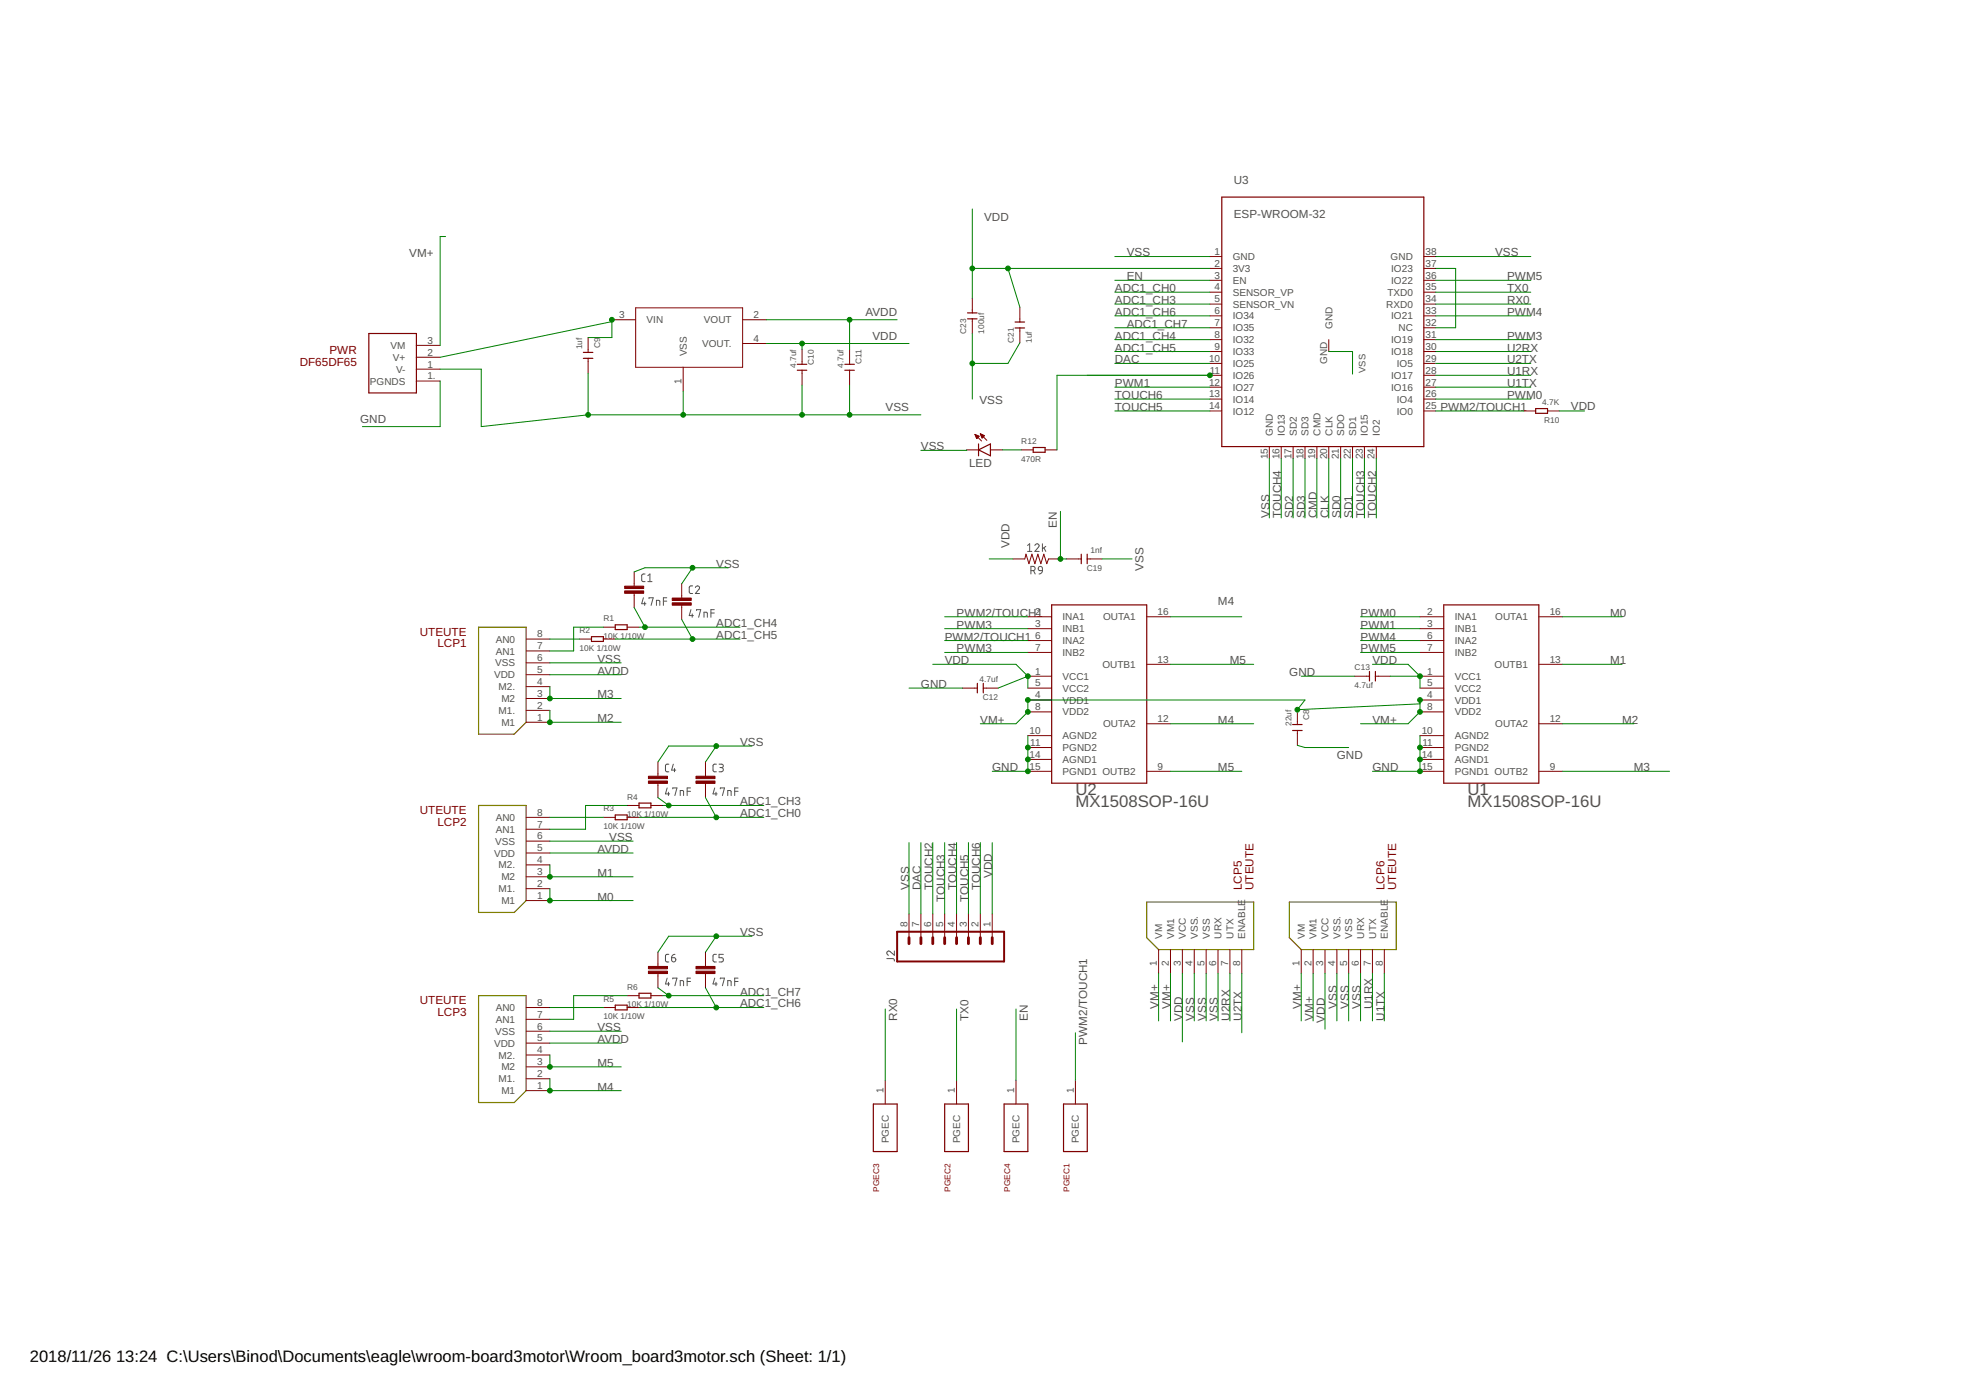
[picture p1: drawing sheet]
<svg xmlns="http://www.w3.org/2000/svg" width="420mm" height="297mm" viewBox="0 0 420 297" stroke-linecap="round" stroke-linejoin="round" font-family="sans-serif">
<path d="M102.3 134h10.1v20.3l-2.5 2.6h-7.6zM102.3 172.1h10.1v20.3l-2.5 2.6h-7.6zM245.1 192.8h22.8v10.1h-20.3l-2.5-2.5zM275.5 192.8h22.9v10.1h-20.3l-2.6-2.5zM102.3 212.8h10.1v20.3l-2.5 2.5h-7.6z" fill="none" stroke="#808000" stroke-width=".25"/>
<g fill="none" stroke="#505050" stroke-width=".21">
<path d="M219.6 116.6l.4-.4v1.6M219.6 117.8h.9M221.2 116.6a.44 .44 0 0 1 .6-.4 .44 .44 0 0 1 .1 .7l-.7 .9h.9M222.8 116.2v1.6M223.1 117.1l.4 .7M223.5 116.8l-.7 .5M137.5 127.7l-.4 1.3h.9M137.8 128.7v.7M137.9 122.7h-.5l-.3 .3 .1 1.1 .2 .2h.5M138.5 124.3h.8M138.5 123l.4-.3v1.6M138.7 127.9v-.2h.9l-.5 1.7"/>
<path d="M140.3 129.4v-1.1l.7 .1v1M141.8 128.5h.7M142.5 127.7h-.7v1.7M147.7 130.3l-.4 1.3h.9M147.9 131.2v.7M148 125.2h-.5l-.2 .4v1l.2 .2h.5M148.6 125.6a.44 .44 0 0 1 .6-.4 .44 .44 0 0 1 .2 .7l-.8 .9h.9M148.9 130.5v-.2h.9l-.5 1.6M150.5 131.9v-1.1l.7 .2v.9M151.9 131h.8M152.7 130.3h-.8v1.6M220.3 121.9h.5a.46 .46 0 0 0 .4-.4 .46 .46 0 0 0-.4-.5h-.5v1.7"/>
<path d="M220.9 121.9l.3 .8M222 121.2l.3-.2 .4 .2 .1 .7-.8-.1-.1-.3zM222.8 121.9l-.1 .5-.6 .3M142.6 168.4l-.4 1.3h.9M142.9 169.3v.7M142.9 163.3h-.5l-.2 .4v1l.2 .2h.5M143.8 168.6v-.2h.9l-.5 1.6M143.9 163.3l-.4 1.3h.9M144.1 164.2v.7M145.4 170v-1.1l.7 .2v.9M146.9 169.1h.7M147.6 168.4h-.7v1.6"/>
<path d="M152.7 168.4l-.3 1.3h.9M153 169.3v.7M153.1 163.3h-.5l-.2 .4v1l.2 .2h.5M153.7 163.3h.5a.36 .36 0 0 1 .4 .4 .36 .36 0 0 1-.4 .3h-.3M153.9 168.6v-.2h.9l-.4 1.6M154.1 164a.46 .46 0 0 1 .5 .5 .46 .46 0 0 1-.5 .4h-.4M155.5 170v-1.1l.7 .2 .1 .9M157 169.1h.7M157.7 168.4h-.7v1.6M142.6 209l-.4 1.3h.9M142.9 209.9v.8M142.9 203.9l-.5 .1-.2 .3v1l.2 .2 .5 .1"/>
<path d="M143.5 204.7h.6a.45 .45 0 0 1 .3 .5 .45 .45 0 0 1-.4 .4 .45 .45 0 0 1-.5-.5zM143.8 209.2v-.2h.9l-.5 1.7M144.3 203.9l-.6 .3-.2 .5M145.4 210.7v-1.2l.7 .2v1M146.9 209.7h.7M147.6 209h-.7v1.7M152.7 209l-.3 1.3h.9M153 209.9v.8M153.1 203.9l-.5 .1-.2 .3v1l.2 .2 .5 .1M153.9 209.2v-.2h.9l-.4 1.7M154.6 203.9h-.9v.8h.5a.46 .46 0 0 1 .4 .4 .46 .46 0 0 1-.4 .5h-.5M155.5 210.7v-1.2l.7 .2 .1 1"/>
<path d="M157 209.7h.7M157.7 209h-.7v1.7M189.5 204.9h1.4l.2 .5M191.1 203.2v.9l-.9-.7a.44 .44 0 0 0-.7 .1 .44 .44 0 0 0 .4 .6"/>
</g>
<g fill="none" stroke="#800000" stroke-width=".21">
<path d="M258.6 54.8h2.5M258.6 57.4h2.5M258.6 59.9h2.5M304.3 54.8h2.5M304.3 57.4h2.5M304.3 59.9h2.5M89 78.9h5.1M89 76.3h5.1M89 73.8h5.1M125.7 72.1v3.2M125.7 76.6v3.2M130.8 68.3h5"/>
<path d="M135.8 65.8h22.9v12.7h-22.9zM146 78.5v5.1M158.7 68.3h5.1M158.7 73.4h5.1M171.4 74.7v3.2M171.4 79.1v3.2M181.6 74.7v3.2M181.6 79.1v3.2M207.8 63.7v3.2M207.8 68.1v3.2M218 65.6v3.2M218 70.1v3.2"/>
<path d="M258.6 62.4h2.5M258.6 65h2.5M258.6 67.5h2.5M258.6 70h2.5M258.6 72.6h2.5M258.6 75.1h2.5M258.6 77.7h2.5M284 72.6v2.5M304.3 62.4h2.5M304.3 65h2.5M304.3 67.5h2.5M304.3 70h2.5"/>
<path d="M304.3 72.6h2.5M304.3 75.1h2.5M304.3 77.7h2.5M89 81.4h5.1M206.6 96.1h2.5M208.4 92.8l1.4 1.4M208.4 92.8l.9 .4-.6 .5zM208.4 92.9h.2M208.4 93h.4M208.5 93.2h.6M208.6 93.3h.6M208.6 93.4h.5"/>
<path d="M208.7 93.5h.3M208.7 93.6h.1M209.5 92.7l1.4 1.4M209.5 92.7l.9 .4-.5 .5zM209.5 92.8h.2M209.6 92.9h.4M209.7 93h.6M209.7 93.2h.6M209.8 93.3h.4M209.8 93.4h.3M209.8 93.5h.2M211.7 96.1h2.5"/>
<path d="M218.3 96.1h2.5M223.4 96.1h2.5M258.6 80.2h2.5M258.6 82.7h2.5M258.6 85.3h2.5M258.6 87.8h2.5M271.3 95.4v2.6M273.8 95.4v2.6M276.4 95.4v2.6M278.9 95.4v2.6M281.4 95.4v2.6M284 95.4v2.6"/>
<path d="M286.5 95.4v2.6M289.1 95.4v2.6M291.6 95.4v2.6M294.1 95.4v2.6M304.3 80.2h2.5M304.3 82.7h2.5M304.3 85.3h2.5M304.3 87.8h2.5M325.6 87.8h2.6M330.7 87.8h2.6M216.5 119.4h2.5l.3-1 .6 2.1 .6-2.1 .7 2.1 .6-2.1 .6 2.1 .7-2.1 .6 2.1 .4-1.1h2.5M227.9 119.4h3.2"/>
<path d="M232.3 119.4h3.2M112.4 136.6h5.1M112.4 139.1h5.1M123.9 136.6h2.5M128.9 134h2.6M128.9 136.6h2.6M134 134h2.6M135.5 122.2v3.1M135.5 126.8v3M145.7 124.8v3M145.7 129.3v3.1M219.7 131.8h5"/>
<path d="M219.7 134.3h5M219.7 136.9h5M219.7 139.4h5M245.1 131.8h5M303.5 131.8h5M303.5 134.3h5M303.5 136.9h5M303.5 139.4h5M328.9 131.8h5M112.4 154.3h5.1M112.4 151.8h5.1M112.4 149.3h5.1"/>
<path d="M112.4 146.7h5.1M112.4 144.2h5.1M112.4 141.6h5.1M205.7 147h3.2M210.1 147h3.2M219.7 144.5h5M219.7 149.6h5M219.7 147h5M219.7 152.1h5M219.7 159.7h5M219.7 157.2h5M245.1 142h5"/>
<path d="M245.1 154.7h5M277.3 151.7v3.1M277.3 156.1v3.2M289.5 144.5h3.2M293.9 144.5h3.2M303.5 144.5h5M303.5 149.6h5M303.5 147h5M303.5 152.1h5M303.5 159.7h5M303.5 157.2h5M328.9 142h5"/>
<path d="M328.9 154.7h5M112.4 174.7h5.1M112.4 179.7h5.1M112.4 177.2h5.1M128.9 174.7h2.6M134 172.1h2.6M134 174.7h2.6M139.1 172.1h2.5M140.6 162.8v3.1M140.6 167.4v3.1M150.8 162.8v3.1M150.8 167.4v3.1"/>
<path d="M219.7 164.8h5M219.7 162.3h5M245.1 164.8h5M303.5 164.8h5M303.5 162.3h5M328.9 164.8h5M112.4 192.4h5.1M112.4 189.9h5.1M112.4 187.4h5.1M112.4 184.8h5.1M112.4 182.3h5.1M194.3 195.3v5.1"/>
<path d="M196.8 195.3v5.1M199.3 195.3v5.1M201.9 195.3v5.1M204.4 195.3v5.1M207 195.3v5.1M209.5 195.3v5.1M212 195.3v5.1M112.4 215.3h5.1M112.4 217.8h5.1M128.9 215.3h2.6M134 212.8h2.6M134 215.3h2.6"/>
<path d="M139.1 212.8h2.5M140.6 203.5v3M140.6 208v3.1M150.8 203.5v3M150.8 208v3.1M247.6 202.9v5.1M250.1 202.9v5.1M252.7 202.9v5.1M255.2 202.9v5.1M257.8 202.9v5.1M260.3 202.9v5.1M262.8 202.9v5.1"/>
<path d="M265.4 202.9v5.1M278.1 202.9v5.1M280.6 202.9v5.1M283.2 202.9v5.1M285.7 202.9v5.1M288.2 202.9v5.1M290.8 202.9v5.1M293.3 202.9v5.1M295.8 202.9v5.1M112.4 233.1h5.1M112.4 230.5h5.1M112.4 228h5.1"/>
<path d="M112.4 225.4h5.1M112.4 222.9h5.1M112.4 220.4h5.1M189.2 230.9v5M204.4 230.9v5M217.1 230.9v5M229.8 230.9v5"/>
</g>
<g fill="none" stroke="#800000" stroke-width=".25">
<path d="M261.1 42.1h43.2v53.3h-43.2zM78.8 71.3h10.2v12.7h-10.2zM124.7 75.3h2M124.7 76.6h2M170.4 77.9h2M170.4 79.1h2M180.6 77.9h2M180.6 79.1h2M206.8 68.1h2M206.8 66.9h2M216.9 70.1h2.1M216.9 68.8h2.1"/>
<path d="M209.1 96.1l2.6-1.2v2.5zM209.1 94.9v2.5M220.8 95.6h2.6v1h-2.6zM328.2 87.3h2.5v1h-2.5zM231.1 118.4v2.1M232.3 118.4v2.1M126.4 136.1h2.5v1h-2.5zM131.5 133.5h2.5v1h-2.5zM224.7 129.3h20.4v38.1h-20.4zM308.5 129.3h20.4v38.1h-20.4zM208.9 146v2.1M210.1 146v2.1"/>
<path d="M276.2 154.8h2.1M276.2 156.1h2.1M292.7 143.5v2M293.9 143.5v2M131.5 174.2h2.5v1h-2.5zM136.6 171.6h2.5v1h-2.5zM131.5 214.8h2.5v1h-2.5zM136.6 212.3h2.5v1h-2.5zM186.6 235.9h5.1v10.2h-5.1zM201.9 235.9h5.1v10.2h-5.1zM214.6 235.9h5.1v10.2h-5.1zM227.3 235.9h5.1v10.2h-5.1z"/>
</g>
<g fill="#800000" stroke="#800000" stroke-width=".21">
<path d="M143.7 128.8h4v.5h-4z"/>
<path d="M143.7 127.8h4v.5h-4z"/>
<path d="M133.5 126.3h4.1v.5h-4.1z"/>
<path d="M133.5 125.3h4.1v.5h-4.1z"/>
<path d="M148.7 166.9h4.1v.5h-4.1z"/>
<path d="M148.7 165.9h4.1v.5h-4.1z"/>
<path d="M138.6 166.9h4v.5h-4z"/>
<path d="M138.6 165.9h4v.5h-4z"/>
<path d="M148.7 207.5h4.1v.5h-4.1z"/>
<path d="M148.7 206.5h4.1v.5h-4.1z"/>
<path d="M138.6 207.5h4v.5h-4z"/>
<path d="M138.6 206.5h4v.5h-4z"/>
</g>
<path d="M191.7 199.1h22.9v6.4h-22.9z" fill="none" stroke="#800000" stroke-width=".42"/>
<path d="M194.3 200.4v1.3M196.8 200.4v1.3M199.3 200.4v1.3M201.9 200.4v1.3M204.4 200.4v1.3M207 200.4v1.3M209.5 200.4v1.3M212 200.4v1.3" fill="none" stroke="#800000" stroke-width=".61"/>
<g fill="none" stroke="#008000" stroke-width=".21">
<path d="M95.2 50.5h-1.1v23.3M207.8 44.7v19M207.8 57.4h50.8M215.4 57.4l2.6 8.2M238.3 54.8h20.3M238.3 59.9h20.3M306.8 57.4h4.3v12.6h-4.3M306.8 54.8h20.4M306.8 59.9h20.4M94.1 78.9h8.7v12.3l22.9-2.6M125.7 79.8v8.8M130.8 68.7l-36.7 7.6"/>
<path d="M130.8 68.3v3.8h-5.1M163.8 73.4h30.5M163.8 68.3h27.9M171.4 73.4v1.3M181.6 68.3v6.4M207.8 71.3v14M218 73.3l-2.6 4.4h-7.6M238.3 77.7h20.3M238.3 75.1h20.3M238.3 67.5h20.3M238.3 72.6h20.3M238.3 70h20.3"/>
<path d="M238.3 65h20.3M238.3 62.4h20.3M284 75.1h5.1v4.8M306.8 77.7h20.4M306.8 75.1h20.4M306.8 67.5h20.4M306.8 72.6h20.4M306.8 65h20.4M306.8 62.4h20.4M94.1 81.4v9.8h-16.7M125.7 88.6h71.1M146 83.6v5"/>
<path d="M171.4 82.3v6.3M181.6 82.3v6.3M206.6 96.1l-9.8 .1M214.2 96.1h4.1M238.3 87.8h20.3M238.3 82.7h20.3M238.3 85.3h20.3M258.6 80.2h-32.7v15.9M271.3 98v12.7M273.8 98v12.7M276.4 98v12.7M278.9 98v12.7"/>
<path d="M281.4 98v12.7M284 98v12.7M286.5 98v12.7M289.1 98v12.7M291.6 98v12.7M294.1 98v12.7M306.8 87.8h18.8M306.8 82.7h20.4M306.8 80.2h20.4M306.8 85.3h20.4M333.3 87.8h5.3M211.4 119.4h5.1"/>
<path d="M226.6 109.3v10.1h1.3M235.5 119.4h6.4M117.5 136.6h6.4M128.9 134h-6.3v5.1h-5.1M131.5 136.6h26.7M135.5 129.8l2.3 4.2M136.6 134h21.6M145.7 132.4l2.3 4.2M148 121.3l-2.3 3.5M155.6 121.3h-17.8l-2.3 .9M201.9 139.4h17.8M201.9 136.9h17.8"/>
<path d="M201.9 134.3h17.8M201.9 131.8h17.8M250.1 131.8h15.3M290.8 139.4h12.7M290.8 136.9h12.7M290.8 134.3h12.7M290.8 131.8h12.7M333.9 131.8h12.7M117.5 141.6h15.3M117.5 146.7v2.6h15.3M117.5 151.8v2.5h15.3M117.5 144.2h15.3"/>
<path d="M153.1 159.4l-2.3 3.4M160.7 159.4h-17.8l-2.3 3.4M194.3 147h11.4M199.3 142h17.8l2.6 2.5M219.7 144.5v2.5M219.7 157.2v7.6h-7.7M219.7 144.5l-6.4 2.5M250.1 142h17.8M250.1 154.7h17.8M277.3 159.3l1.6 .4h9.3M278.1 144.5h11.4M293.3 142h7.6l2.6 2.5"/>
<path d="M297.1 144.5h6.4M303.5 150.4l-26.2 1.3 1.6-2.1h-59.2v2.5l-2.6 2.6h-7.6M303.5 144.5v2.5M303.5 149.6v2.5l-2.6 2.6h-10.1M303.5 157.2v7.6h-10.2M333.9 142h12.7M333.9 154.7h15.3M117.5 179.7h17.8M117.5 174.7h11.4M134 172.1h-8.9v5.1h-7.6M136.6 174.7h26.6M140.6 170.5l2.3 1.6"/>
<path d="M141.6 172.1h21.6M150.8 170.5l2.3 4.2M250.1 164.8h15.3M333.9 164.8h22.9M117.5 184.8v2.6h17.8M117.5 189.9v2.5h17.8M117.5 182.3h17.8M194.3 180.1v15.2M196.8 180.1v15.2M199.3 180.1v15.2M201.9 180.1v15.2M204.4 180.1v15.2"/>
<path d="M207 180.1v15.2M209.5 180.1v15.2M212 180.1v15.2M117.5 215.3h11.4M134 212.8h-11.4v5h-5.1M136.6 215.3h26.6M140.6 211.1l2.3 1.7M141.6 212.8h21.6M150.8 211.1l2.3 4.2M153.1 200.1l-2.3 3.4M160.7 200.1h-17.8l-2.3 3.4M189.2 215.6v15.3"/>
<path d="M204.4 215.6v15.3M217.1 215.6v15.3M247.6 208v10.2M250.1 208v10.2M252.7 208v14.7M255.2 208v10.2M257.8 208v10.2M260.3 208v10.2M262.8 208v10.2M265.4 208v12.7M278.1 208v10.2M280.6 208v10.2"/>
<path d="M283.2 208v11.9M285.7 208v10.2M288.2 208v10.2M290.8 208v10.2M293.3 208v10.2M295.8 208v10.2M117.5 220.4h15.3M117.5 225.4v2.6h15.3M117.5 230.5v2.6h15.3M117.5 222.9h15.3M229.8 220.7v10.2"/>
</g>
<g fill="#008000" stroke="#008000" stroke-width=".21">
<circle cx="215.4" cy="57.4" r=".51"/>
<circle cx="207.8" cy="57.4" r=".51"/>
<circle cx="219.7" cy="144.5" r=".51"/>
<circle cx="303.5" cy="144.5" r=".51"/>
<circle cx="171.4" cy="73.4" r=".51"/>
<circle cx="207.8" cy="77.7" r=".51"/>
<circle cx="148" cy="121.3" r=".51"/>
<circle cx="153.1" cy="159.4" r=".51"/>
<circle cx="153.1" cy="200.1" r=".51"/>
<circle cx="125.7" cy="88.6" r=".51"/>
<circle cx="146" cy="88.6" r=".51"/>
<circle cx="171.4" cy="88.6" r=".51"/>
<circle cx="181.6" cy="88.6" r=".51"/>
<circle cx="137.8" cy="134" r=".51"/>
<circle cx="142.9" cy="212.8" r=".51"/>
<circle cx="153.1" cy="215.3" r=".51"/>
<circle cx="142.9" cy="172.1" r=".51"/>
<circle cx="153.1" cy="174.7" r=".51"/>
<circle cx="226.6" cy="119.4" r=".51"/>
<circle cx="148" cy="136.6" r=".51"/>
<circle cx="117.5" cy="228" r=".51"/>
<circle cx="117.5" cy="187.4" r=".51"/>
<circle cx="117.5" cy="154.3" r=".51"/>
<circle cx="117.5" cy="149.3" r=".51"/>
<circle cx="117.5" cy="233.1" r=".51"/>
<circle cx="181.6" cy="68.3" r=".51"/>
<circle cx="303.5" cy="152.1" r=".51"/>
<circle cx="219.7" cy="152.1" r=".51"/>
<circle cx="219.7" cy="149.6" r=".51"/>
<circle cx="303.5" cy="149.6" r=".51"/>
<circle cx="277.3" cy="151.7" r=".51"/>
<circle cx="219.7" cy="159.7" r=".51"/>
<circle cx="219.7" cy="162.3" r=".51"/>
<circle cx="219.7" cy="164.8" r=".51"/>
<circle cx="303.5" cy="159.7" r=".51"/>
<circle cx="303.5" cy="162.3" r=".51"/>
<circle cx="303.5" cy="164.8" r=".51"/>
<circle cx="117.5" cy="192.4" r=".51"/>
<circle cx="130.8" cy="68.3" r=".51"/>
<circle cx="258.6" cy="80.2" r=".51"/>
</g>
<g font-size="3.6" fill="#505050">
<text x="229.8" y="169.9">U2</text>
<text x="229.8" y="172.4">MX1508SOP-16U</text>
<text x="313.6" y="169.9">U1</text>
<text x="313.6" y="172.4">MX1508SOP-16U</text>
</g>
<g font-size="3.5">
<text x="6.4" y="291">2018/11/26</text>
<text x="24.8" y="291">13:24 C:\Users\Binod\Documents\eagle\wroom-board3motor\Wroom_board3motor.sch (Sheet: 1/1)</text>
</g>
<g font-size="2.5" fill="#505050">
<text x="263.7" y="39.3">U3</text>
<text x="210.3" y="47.2">VDD</text>
<text x="263.7" y="46.7">ESP-WROOM-32</text>
<text x="87.5" y="54.9">VM+</text>
<text x="240.8" y="54.8">VSS</text>
<text x="240.8" y="59.9">EN</text>
<text x="319.5" y="54.8">VSS</text>
<text x="322.1" y="59.9">PWM5</text>
<text x="238.3" y="65">ADC1_CH3</text>
<text x="238.3" y="62.4">ADC1_CH0</text>
<text x="322.1" y="62.4">TX0</text>
<text x="322.1" y="65">RX0</text>
<text x="185" y="67.6">AVDD</text>
<text x="238.3" y="67.5">ADC1_CH6</text>
<text x="240.8" y="70.1">ADC1_CH7</text>
<text x="322.1" y="67.5">PWM4</text>
<text x="186.5" y="72.6">VDD</text>
<text x="238.3" y="72.6">ADC1_CH4</text>
<text x="238.3" y="75.1">ADC1_CH5</text>
<text x="238.3" y="77.7">DAC</text>
<text x="322.1" y="72.6">PWM3</text>
<text x="322.1" y="75.1">U2RX</text>
<text x="322.1" y="77.7">U2TX</text>
<text x="238.3" y="82.7">PWM1</text>
<text x="322.1" y="82.7">U1TX</text>
<text x="322.1" y="80.2">U1RX</text>
<text x="189.3" y="87.9">VSS</text>
<text x="209.3" y="86.3">VSS</text>
<text x="238.3" y="87.8">TOUCH5</text>
<text x="238.3" y="85.3">TOUCH6</text>
<text x="307.8" y="87.9">PWM2/TOUCH1</text>
<text x="322.1" y="85.3">PWM0</text>
<text x="335.7" y="87.5">VDD</text>
<text x="77" y="90.4">GND</text>
<text x="196.8" y="96.3">VSS</text>
<text x="207.1" y="99.7">LED</text>
<text x="225.9" y="112.7" transform="rotate(-90 225.9 112.7)">EN</text>
<text x="271.3" y="110.7" transform="rotate(-90 271.3 110.7)">VSS</text>
<text x="273.8" y="110.7" transform="rotate(-90 273.8 110.7)">TOUCH4</text>
<text x="276.4" y="110.7" transform="rotate(-90 276.4 110.7)">SD2</text>
<text x="278.9" y="110.7" transform="rotate(-90 278.9 110.7)">SD3</text>
<text x="281.4" y="110.7" transform="rotate(-90 281.4 110.7)">CMD</text>
<text x="284" y="110.7" transform="rotate(-90 284 110.7)">CLK</text>
<text x="286.5" y="110.7" transform="rotate(-90 286.5 110.7)">SD0</text>
<text x="289.1" y="110.7" transform="rotate(-90 289.1 110.7)">SD1</text>
<text x="291.6" y="110.7" transform="rotate(-90 291.6 110.7)">TOUCH3</text>
<text x="294.1" y="110.7" transform="rotate(-90 294.1 110.7)">TOUCH2</text>
<text x="215.7" y="117.1" transform="rotate(-90 215.7 117.1)">VDD</text>
<text x="153.1" y="121.3">VSS</text>
<text x="244.4" y="121.9" transform="rotate(-90 244.4 121.9)">VSS</text>
<text x="204.4" y="131.8">PWM2/TOUCH1</text>
<text x="260.3" y="129.3">M4</text>
<text x="290.8" y="131.8">PWM0</text>
<text x="344.1" y="131.8">M0</text>
<text x="153.1" y="134">ADC1_CH4</text>
<text x="153.1" y="136.6">ADC1_CH5</text>
<text x="201.9" y="136.9">PWM2/TOUCH1</text>
<text x="204.4" y="134.3">PWM3</text>
<text x="290.8" y="136.9">PWM4</text>
<text x="290.8" y="134.3">PWM1</text>
<text x="127.7" y="141.6">VSS</text>
<text x="201.9" y="142">VDD</text>
<text x="204.4" y="139.4">PWM3</text>
<text x="262.8" y="142">M5</text>
<text x="290.8" y="139.4">PWM5</text>
<text x="293.3" y="142">VDD</text>
<text x="344.1" y="142">M1</text>
<text x="127.7" y="149.3">M3</text>
<text x="127.7" y="144.2">AVDD</text>
<text x="196.8" y="147">GND</text>
<text x="275.5" y="144.5">GND</text>
<text x="127.7" y="154.3">M2</text>
<text x="209.5" y="154.7">VM+</text>
<text x="260.3" y="154.7">M4</text>
<text x="293.3" y="154.7">VM+</text>
<text x="346.6" y="154.7">M2</text>
<text x="158.2" y="159.4">VSS</text>
<text x="212" y="164.8">GND</text>
<text x="260.3" y="164.8">M5</text>
<text x="285.7" y="162.3">GND</text>
<text x="293.3" y="164.8">GND</text>
<text x="349.2" y="164.8">M3</text>
<text x="158.2" y="172.1">ADC1_CH3</text>
<text x="130.2" y="179.7">VSS</text>
<text x="158.2" y="174.7">ADC1_CH0</text>
<text x="127.7" y="182.3">AVDD</text>
<text x="127.7" y="187.4">M1</text>
<text x="194.3" y="190.2" transform="rotate(-90 194.3 190.2)">VSS</text>
<text x="196.8" y="190.2" transform="rotate(-90 196.8 190.2)">DAC</text>
<text x="199.3" y="190.2" transform="rotate(-90 199.3 190.2)">TOUCH2</text>
<text x="204.4" y="190.2" transform="rotate(-90 204.4 190.2)">TOUCH4</text>
<text x="209.5" y="190.2" transform="rotate(-90 209.5 190.2)">TOUCH6</text>
<text x="212" y="187.7" transform="rotate(-90 212 187.7)">VDD</text>
<text x="127.7" y="192.4">M0</text>
<text x="201.9" y="192.8" transform="rotate(-90 201.9 192.8)">TOUCH3</text>
<text x="207" y="192.8" transform="rotate(-90 207 192.8)">TOUCH5</text>
<text x="158.2" y="200.1">VSS</text>
<text x="158.2" y="212.8">ADC1_CH7</text>
<text x="158.2" y="215.3">ADC1_CH6</text>
<text x="247.6" y="215.6" transform="rotate(-90 247.6 215.6)">VM+</text>
<text x="250.1" y="215.6" transform="rotate(-90 250.1 215.6)">VM+</text>
<text x="278.1" y="215.6" transform="rotate(-90 278.1 215.6)">VM+</text>
<text x="285.7" y="215.6" transform="rotate(-90 285.7 215.6)">VSS</text>
<text x="288.2" y="215.6" transform="rotate(-90 288.2 215.6)">VSS</text>
<text x="290.8" y="215.6" transform="rotate(-90 290.8 215.6)">VSS</text>
<text x="293.3" y="215.6" transform="rotate(-90 293.3 215.6)">U1RX</text>
<text x="127.7" y="220.4">VSS</text>
<text x="191.7" y="218.2" transform="rotate(-90 191.7 218.2)">RX0</text>
<text x="207" y="218.2" transform="rotate(-90 207 218.2)">TX0</text>
<text x="219.7" y="218.2" transform="rotate(-90 219.7 218.2)">EN</text>
<text x="252.7" y="218.2" transform="rotate(-90 252.7 218.2)">VDD</text>
<text x="255.2" y="218.2" transform="rotate(-90 255.2 218.2)">VSS</text>
<text x="257.8" y="218.2" transform="rotate(-90 257.8 218.2)">VSS</text>
<text x="260.3" y="218.2" transform="rotate(-90 260.3 218.2)">VSS</text>
<text x="262.8" y="218.2" transform="rotate(-90 262.8 218.2)">U2RX</text>
<text x="265.4" y="218.2" transform="rotate(-90 265.4 218.2)">U2TX</text>
<text x="280.6" y="218.2" transform="rotate(-90 280.6 218.2)">VM+</text>
<text x="283.1" y="218.5" transform="rotate(-90 283.1 218.5)">VDD</text>
<text x="295.9" y="218.2" transform="rotate(-90 295.9 218.2)">U1TX</text>
<text x="127.7" y="228">M5</text>
<text x="127.7" y="222.9">AVDD</text>
<text x="232.4" y="223.2" transform="rotate(-90 232.4 223.2)">PWM2/TOUCH1</text>
<text x="127.7" y="233.1">M4</text>
</g>
<g font-size="2.5" fill="#800000">
<text x="70.4" y="75.6">PWR</text>
<text x="64.1" y="78.1">DF65DF65</text>
<text x="89.7" y="135.8">UTEUTE</text>
<text x="93.5" y="138.3">LCP1</text>
<text x="89.7" y="173.9">UTEUTE</text>
<text x="93.5" y="176.4">LCP2</text>
<text x="265.4" y="190.2" transform="rotate(-90 265.4 190.2)">LCP5</text>
<text x="267.9" y="190.2" transform="rotate(-90 267.9 190.2)">UTEUTE</text>
<text x="295.9" y="190.2" transform="rotate(-90 295.9 190.2)">LCP6</text>
<text x="298.4" y="190.2" transform="rotate(-90 298.4 190.2)">UTEUTE</text>
<text x="89.7" y="214.5">UTEUTE</text>
<text x="93.5" y="217.1">LCP3</text>
</g>
<g font-size="2.1" fill="#505050">
<text x="259.6" y="54.5">1</text>
<text x="259.6" y="57">2</text>
<text x="259.6" y="59.5">3</text>
<text x="263.5" y="55.6">GND</text>
<text x="263.5" y="58.1">3V3</text>
<text x="297.2" y="55.6">GND</text>
<text x="297.3" y="58.1">IO23</text>
<text x="304.6" y="54.5">38</text>
<text x="304.6" y="57">37</text>
<text x="304.6" y="59.5">36</text>
<text x="259.6" y="62.1">4</text>
<text x="259.6" y="64.6">5</text>
<text x="263.5" y="60.7">EN</text>
<text x="263.5" y="63.2">SENSOR_VP</text>
<text x="263.5" y="65.7">SENSOR_VN</text>
<text x="296.3" y="65.7">RXD0</text>
<text x="296.5" y="63.2">TXD0</text>
<text x="297.3" y="60.7">IO22</text>
<text x="304.6" y="62.1">35</text>
<text x="304.6" y="64.6">34</text>
<text x="132.3" y="68">3</text>
<text x="138.2" y="69.1">VIN</text>
<text x="150.4" y="69.1">VOUT</text>
<text x="161" y="68">2</text>
<text x="259.6" y="67.2">6</text>
<text x="259.6" y="69.7">7</text>
<text x="263.5" y="68.3">IO34</text>
<text x="263.5" y="70.8">IO35</text>
<text x="284.7" y="70.3" transform="rotate(-90 284.7 70.3)">GND</text>
<text x="297.3" y="68.3">IO21</text>
<text x="298.9" y="70.8">NC</text>
<text x="304.6" y="67.2">33</text>
<text x="304.6" y="69.7">32</text>
<text x="83.5" y="74.6">VM</text>
<text x="84" y="77.1">V+</text>
<text x="91.3" y="76">2</text>
<text x="91.3" y="73.5">3</text>
<text x="146.8" y="76.1" transform="rotate(-90 146.8 76.1)">VSS</text>
<text x="150.1" y="74.2">VOUT.</text>
<text x="161" y="73">4</text>
<text x="258.4" y="77.3">10</text>
<text x="259.6" y="72.2">8</text>
<text x="259.6" y="74.8">9</text>
<text x="263.5" y="73.4">IO32</text>
<text x="263.5" y="75.9">IO33</text>
<text x="283.6" y="77.7" transform="rotate(-90 283.6 77.7)">GND</text>
<text x="297.3" y="73.4">IO19</text>
<text x="297.3" y="75.9">IO18</text>
<text x="304.6" y="72.2">31</text>
<text x="304.6" y="74.8">30</text>
<text x="304.6" y="77.3">29</text>
<text x="79.1" y="82.2">PGNDS</text>
<text x="84.6" y="79.7">V-</text>
<text x="91.3" y="78.5">1</text>
<text x="91.3" y="81.1">1.</text>
<text x="145.7" y="82" transform="rotate(-90 145.7 82)">1</text>
<text x="258.4" y="82.4">12</text>
<text x="258.5" y="79.9">11</text>
<text x="263.5" y="78.4">IO25</text>
<text x="263.5" y="81">IO26</text>
<text x="263.5" y="83.5">IO27</text>
<text x="297.3" y="81">IO17</text>
<text x="297.3" y="83.5">IO16</text>
<text x="298.5" y="78.4">IO5</text>
<text x="304.6" y="79.9">28</text>
<text x="304.6" y="82.4">27</text>
<text x="258.4" y="84.9">13</text>
<text x="258.4" y="87.5">14</text>
<text x="263.5" y="86.1">IO14</text>
<text x="263.5" y="88.6">IO12</text>
<text x="298.5" y="86.1">IO4</text>
<text x="298.5" y="88.6">IO0</text>
<text x="304.6" y="84.9">26</text>
<text x="304.6" y="87.5">25</text>
<text x="272" y="93.1" transform="rotate(-90 272 93.1)">GND</text>
<text x="274.6" y="93.1" transform="rotate(-90 274.6 93.1)">IO13</text>
<text x="277.1" y="93.1" transform="rotate(-90 277.1 93.1)">SD2</text>
<text x="279.7" y="93.1" transform="rotate(-90 279.7 93.1)">SD3</text>
<text x="282.2" y="93.1" transform="rotate(-90 282.2 93.1)">CMD</text>
<text x="284.7" y="93.1" transform="rotate(-90 284.7 93.1)">CLK</text>
<text x="287.3" y="93.1" transform="rotate(-90 287.3 93.1)">SDO</text>
<text x="289.8" y="93.1" transform="rotate(-90 289.8 93.1)">SD1</text>
<text x="292.4" y="93.1" transform="rotate(-90 292.4 93.1)">IO15</text>
<text x="294.9" y="93.1" transform="rotate(-90 294.9 93.1)">IO2</text>
<text x="270.9" y="98.2" transform="rotate(-90 270.9 98.2)">15</text>
<text x="273.5" y="98.2" transform="rotate(-90 273.5 98.2)">16</text>
<text x="276" y="98.2" transform="rotate(-90 276 98.2)">17</text>
<text x="278.5" y="98.2" transform="rotate(-90 278.5 98.2)">18</text>
<text x="281.1" y="98.2" transform="rotate(-90 281.1 98.2)">19</text>
<text x="283.6" y="98.2" transform="rotate(-90 283.6 98.2)">20</text>
<text x="286.2" y="98.2" transform="rotate(-90 286.2 98.2)">21</text>
<text x="288.7" y="98.2" transform="rotate(-90 288.7 98.2)">22</text>
<text x="291.2" y="98.2" transform="rotate(-90 291.2 98.2)">23</text>
<text x="293.8" y="98.2" transform="rotate(-90 293.8 98.2)">24</text>
<text x="221.2" y="131.5">2</text>
<text x="247.4" y="131.5">16</text>
<text x="305" y="131.5">2</text>
<text x="331.2" y="131.5">16</text>
<text x="106" y="137.3">AN0</text>
<text x="114.8" y="136.2">8</text>
<text x="221.2" y="134">3</text>
<text x="221.2" y="136.5">6</text>
<text x="227.1" y="132.6">INA1</text>
<text x="227.1" y="135.1">INB1</text>
<text x="227.1" y="137.7">INA2</text>
<text x="235.7" y="132.6">OUTA1</text>
<text x="305" y="134">3</text>
<text x="305" y="136.5">6</text>
<text x="310.9" y="132.6">INA1</text>
<text x="310.9" y="135.1">INB1</text>
<text x="310.9" y="137.7">INA2</text>
<text x="319.6" y="132.6">OUTA1</text>
<text x="105.8" y="142.4">VSS</text>
<text x="106" y="139.9">AN1</text>
<text x="114.8" y="143.8">5</text>
<text x="114.8" y="141.3">6</text>
<text x="114.8" y="138.8">7</text>
<text x="221.2" y="139.1">7</text>
<text x="227.1" y="140.2">INB2</text>
<text x="235.6" y="142.7">OUTB1</text>
<text x="247.4" y="141.6">13</text>
<text x="305" y="139.1">7</text>
<text x="310.9" y="140.2">INB2</text>
<text x="319.4" y="142.7">OUTB1</text>
<text x="331.2" y="141.6">13</text>
<text x="105.6" y="144.9">VDD</text>
<text x="106.6" y="147.5">M2.</text>
<text x="114.8" y="148.9">3</text>
<text x="114.8" y="146.4">4</text>
<text x="221.2" y="144.2">1</text>
<text x="221.2" y="149.2">4</text>
<text x="221.2" y="146.7">5</text>
<text x="227.1" y="145.3">VCC1</text>
<text x="227.1" y="147.8">VCC2</text>
<text x="305" y="144.2">1</text>
<text x="305" y="149.2">4</text>
<text x="305" y="146.7">5</text>
<text x="310.9" y="145.3">VCC1</text>
<text x="310.9" y="147.8">VCC2</text>
<text x="106.6" y="152.6">M1.</text>
<text x="107.2" y="155.1">M1</text>
<text x="107.2" y="150">M2</text>
<text x="114.8" y="154">1</text>
<text x="114.8" y="151.5">2</text>
<text x="221.2" y="151.8">8</text>
<text x="227.1" y="150.3">VDD1</text>
<text x="227.1" y="152.9">VDD2</text>
<text x="235.7" y="155.4">OUTA2</text>
<text x="247.4" y="154.3">12</text>
<text x="305" y="151.8">8</text>
<text x="310.9" y="150.3">VDD1</text>
<text x="310.9" y="152.9">VDD2</text>
<text x="319.6" y="155.4">OUTA2</text>
<text x="331.2" y="154.3">12</text>
<text x="220" y="161.9">14</text>
<text x="220" y="156.9">10</text>
<text x="220.2" y="159.4">11</text>
<text x="227.1" y="160.5">PGND2</text>
<text x="227.1" y="158">AGND2</text>
<text x="303.8" y="161.9">14</text>
<text x="303.8" y="156.9">10</text>
<text x="304" y="159.4">11</text>
<text x="310.9" y="160.5">PGND2</text>
<text x="310.9" y="158">AGND2</text>
<text x="220" y="164.5">15</text>
<text x="227.1" y="165.6">PGND1 OUTB2</text>
<text x="227.1" y="163">AGND1</text>
<text x="247.4" y="164.5">9</text>
<text x="303.8" y="164.5">15</text>
<text x="310.9" y="165.6">PGND1 OUTB2</text>
<text x="310.9" y="163">AGND1</text>
<text x="331.2" y="164.5">9</text>
<text x="106" y="178">AN1</text>
<text x="106" y="175.4">AN0</text>
<text x="114.8" y="179.4">6</text>
<text x="114.8" y="176.8">7</text>
<text x="114.8" y="174.3">8</text>
<text x="105.6" y="183">VDD</text>
<text x="105.8" y="180.5">VSS</text>
<text x="106.6" y="185.6">M2.</text>
<text x="114.8" y="184.5">4</text>
<text x="114.8" y="181.9">5</text>
<text x="106.6" y="190.7">M1.</text>
<text x="107.2" y="188.1">M2</text>
<text x="114.8" y="189.5">2</text>
<text x="114.8" y="187">3</text>
<text x="107.2" y="193.2">M1</text>
<text x="114.8" y="192.1">1</text>
<text x="193.9" y="198" transform="rotate(-90 193.9 198)">8</text>
<text x="196.5" y="198" transform="rotate(-90 196.5 198)">7</text>
<text x="199" y="198" transform="rotate(-90 199 198)">6</text>
<text x="201.5" y="198" transform="rotate(-90 201.5 198)">5</text>
<text x="204.1" y="198" transform="rotate(-90 204.1 198)">4</text>
<text x="206.6" y="198" transform="rotate(-90 206.6 198)">3</text>
<text x="209.2" y="198" transform="rotate(-90 209.2 198)">2</text>
<text x="211.7" y="198" transform="rotate(-90 211.7 198)">1</text>
<text x="248.4" y="200.6" transform="rotate(-90 248.4 200.6)">VM</text>
<text x="250.9" y="200.6" transform="rotate(-90 250.9 200.6)">VM1</text>
<text x="253.4" y="200.6" transform="rotate(-90 253.4 200.6)">VCC</text>
<text x="256" y="200.6" transform="rotate(-90 256 200.6)">VSS.</text>
<text x="258.5" y="200.6" transform="rotate(-90 258.5 200.6)">VSS</text>
<text x="261.1" y="200.6" transform="rotate(-90 261.1 200.6)">URX</text>
<text x="263.6" y="200.6" transform="rotate(-90 263.6 200.6)">UTX</text>
<text x="266.1" y="200.6" transform="rotate(-90 266.1 200.6)">ENABLE</text>
<text x="278.8" y="200.6" transform="rotate(-90 278.8 200.6)">VM</text>
<text x="281.4" y="200.6" transform="rotate(-90 281.4 200.6)">VM1</text>
<text x="283.9" y="200.6" transform="rotate(-90 283.9 200.6)">VCC</text>
<text x="286.5" y="200.6" transform="rotate(-90 286.5 200.6)">VSS.</text>
<text x="289" y="200.6" transform="rotate(-90 289 200.6)">VSS</text>
<text x="291.5" y="200.6" transform="rotate(-90 291.5 200.6)">URX</text>
<text x="294.1" y="200.6" transform="rotate(-90 294.1 200.6)">UTX</text>
<text x="296.6" y="200.6" transform="rotate(-90 296.6 200.6)">ENABLE</text>
<text x="247.2" y="206.4" transform="rotate(-90 247.2 206.4)">1</text>
<text x="249.8" y="206.4" transform="rotate(-90 249.8 206.4)">2</text>
<text x="252.3" y="206.4" transform="rotate(-90 252.3 206.4)">3</text>
<text x="254.9" y="206.4" transform="rotate(-90 254.9 206.4)">4</text>
<text x="257.4" y="206.4" transform="rotate(-90 257.4 206.4)">5</text>
<text x="259.9" y="206.4" transform="rotate(-90 259.9 206.4)">6</text>
<text x="262.5" y="206.4" transform="rotate(-90 262.5 206.4)">7</text>
<text x="265" y="206.4" transform="rotate(-90 265 206.4)">8</text>
<text x="277.7" y="206.4" transform="rotate(-90 277.7 206.4)">1</text>
<text x="280.3" y="206.4" transform="rotate(-90 280.3 206.4)">2</text>
<text x="282.8" y="206.4" transform="rotate(-90 282.8 206.4)">3</text>
<text x="285.3" y="206.4" transform="rotate(-90 285.3 206.4)">4</text>
<text x="287.9" y="206.4" transform="rotate(-90 287.9 206.4)">5</text>
<text x="290.4" y="206.4" transform="rotate(-90 290.4 206.4)">6</text>
<text x="293" y="206.4" transform="rotate(-90 293 206.4)">7</text>
<text x="295.5" y="206.4" transform="rotate(-90 295.5 206.4)">8</text>
<text x="114.8" y="214.9">8</text>
<text x="105.8" y="221.1">VSS</text>
<text x="106" y="218.6">AN1</text>
<text x="106" y="216.1">AN0</text>
<text x="114.8" y="220">6</text>
<text x="114.8" y="217.5">7</text>
<text x="105.6" y="223.7">VDD</text>
<text x="106.6" y="226.2">M2.</text>
<text x="114.8" y="227.6">3</text>
<text x="114.8" y="225.1">4</text>
<text x="114.8" y="222.6">5</text>
<text x="106.6" y="231.3">M1.</text>
<text x="107.2" y="233.8">M1</text>
<text x="107.2" y="228.8">M2</text>
<text x="114.8" y="232.7">1</text>
<text x="114.8" y="230.2">2</text>
<text x="188.8" y="233.6" transform="rotate(-90 188.8 233.6)">1</text>
<text x="204.1" y="233.6" transform="rotate(-90 204.1 233.6)">1</text>
<text x="216.8" y="233.6" transform="rotate(-90 216.8 233.6)">1</text>
<text x="229.5" y="233.6" transform="rotate(-90 229.5 233.6)">1</text>
<text x="190" y="244.3" transform="rotate(-90 190 244.3)">PGEC</text>
<text x="205.2" y="244.3" transform="rotate(-90 205.2 244.3)">PGEC</text>
<text x="217.9" y="244.3" transform="rotate(-90 217.9 244.3)">PGEC</text>
<text x="230.6" y="244.3" transform="rotate(-90 230.6 244.3)">PGEC</text>
</g>
<text font-size="2" fill="#505050" x="291.8" y="79.7" transform="rotate(-90 291.8 79.7)">VSS</text>
<g font-size="1.8" fill="#505050">
<text x="206.5" y="71.3" transform="rotate(-90 206.5 71.3)">C23</text>
<text x="210.3" y="71.3" transform="rotate(-90 210.3 71.3)">100uf</text>
<text x="124.4" y="74.6" transform="rotate(-90 124.4 74.6)">1uf</text>
<text x="128.2" y="74.4" transform="rotate(-90 128.2 74.4)">C9</text>
<text x="174" y="77.9" transform="rotate(-90 174 77.9)">C10</text>
<text x="184.1" y="77.8" transform="rotate(-90 184.1 77.8)">C11</text>
<text x="216.7" y="73.3" transform="rotate(-90 216.7 73.3)">C21</text>
<text x="220.5" y="73.3" transform="rotate(-90 220.5 73.3)">1uf</text>
<text x="170.1" y="78.6" transform="rotate(-90 170.1 78.6)">4.7uf</text>
<text x="180.3" y="78.6" transform="rotate(-90 180.3 78.6)">4.7uf</text>
<text x="329.6" y="86.6">4.7K</text>
<text x="218.3" y="94.9">R12</text>
<text x="330" y="90.4">R10</text>
<text x="218.3" y="98.7">470R</text>
<text x="233" y="118.2">1nf</text>
<text x="232.2" y="122">C19</text>
<text x="123.9" y="135.3">R2</text>
<text x="128.9" y="136.6">10K 1/10W</text>
<text x="128.9" y="132.8">R1</text>
<text x="123.9" y="139.1">10K 1/10W</text>
<text x="289.5" y="143.2">C13</text>
<text x="209.3" y="145.8">4.7uf</text>
<text x="210" y="149.6">C12</text>
<text x="289.5" y="147">4.7uf</text>
<text x="276" y="155.2" transform="rotate(-90 276 155.2)">22uf</text>
<text x="279.8" y="154" transform="rotate(-90 279.8 154)">C8</text>
<text x="128.9" y="173.4">R3</text>
<text x="134" y="170.9">R4</text>
<text x="128.9" y="177.2">10K 1/10W</text>
<text x="134" y="174.7">10K 1/10W</text>
<text x="128.9" y="214">R5</text>
<text x="134" y="215.3">10K 1/10W</text>
<text x="134" y="211.5">R6</text>
<text x="128.9" y="217.8">10K 1/10W</text>
</g>
<g font-size="1.8" fill="#800000">
<text x="187.9" y="254.7" transform="rotate(-90 187.9 254.7)">PGEC3</text>
<text x="203.2" y="254.7" transform="rotate(-90 203.2 254.7)">PGEC2</text>
<text x="215.9" y="254.7" transform="rotate(-90 215.9 254.7)">PGEC4</text>
<text x="228.6" y="254.7" transform="rotate(-90 228.6 254.7)">PGEC1</text>
</g>
</svg>
